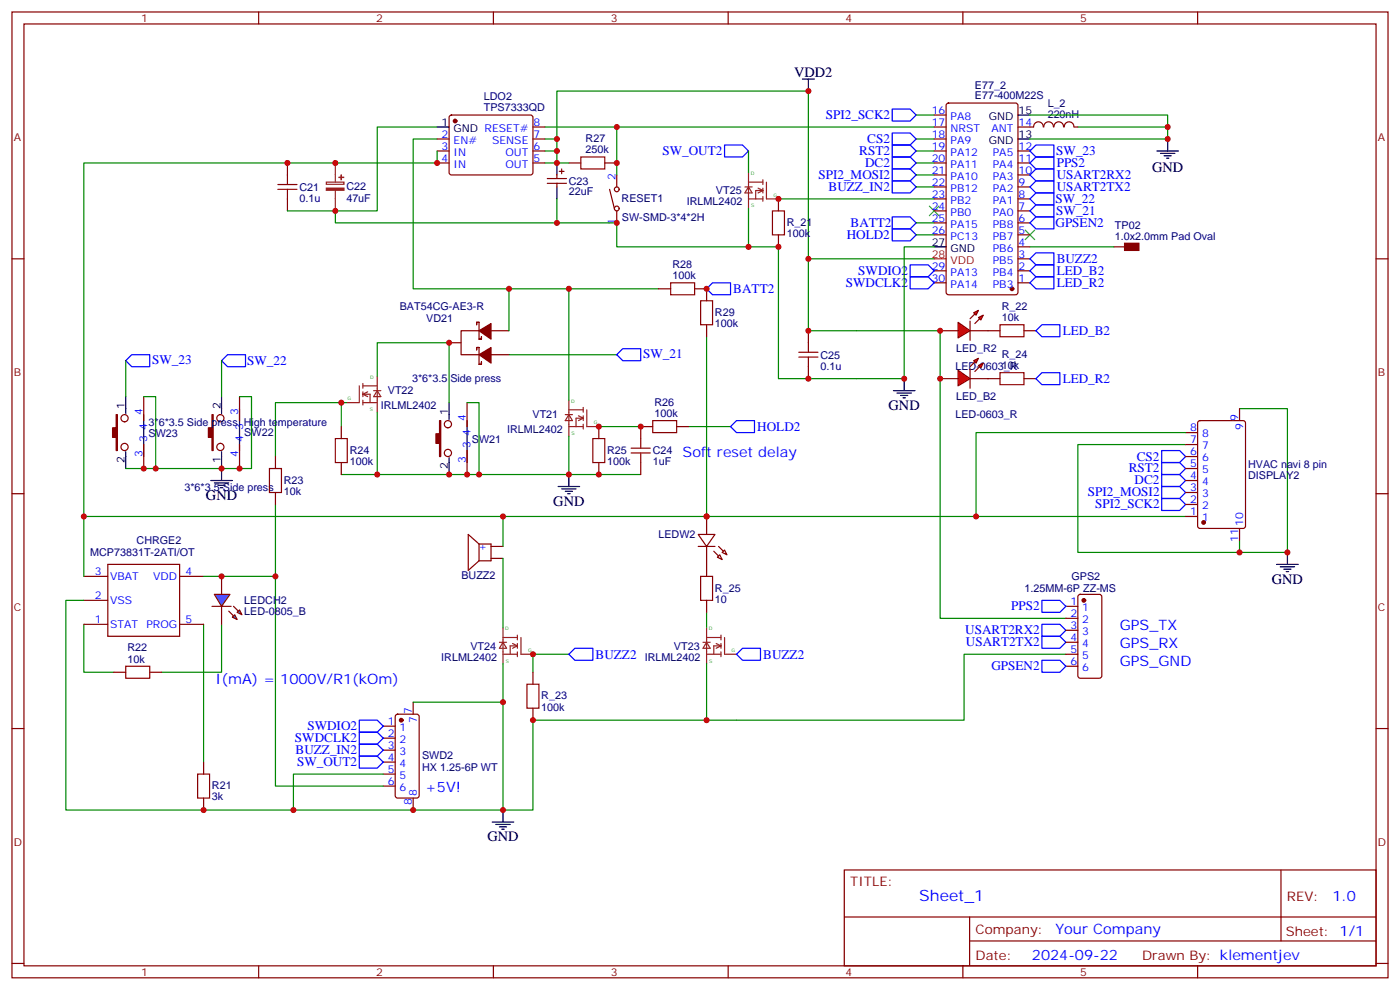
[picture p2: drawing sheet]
<svg xmlns="http://www.w3.org/2000/svg" width="412mm" height="292mm" viewBox="0 0 412 292" stroke-linecap="round" stroke-linejoin="round" font-family="sans-serif">
<g fill="none" stroke="#870000" stroke-width=".35">
<path d="M3.5 3.5h405.4v284.4h-405.4zM7.1 7.1h398.2v277.2h-398.2zM76.2 3.5v3.6M145.3 3.5v3.6M214.5 3.5v3.6M283.6 3.5v3.6M352.8 3.5v3.6M132.5 34.1l.5-.2h23.3l.5 .2 .2 .5-.1 16.5-.6 .4-23.6-.1-.4-.6v-16.2zM157 37.4h3.5M275.2 37.4h3.5M275.2 33.9h3.5M278.9 30.5l.5-.2h19.8l.6 .5 .1 55.3-.5 .6-20 .1-.7-.5v-55.3z"/>
<path d="M299.9 37.4h4.5M304.5 37.4a1.41 1.41 0 0 1 1.4-1.5 1.41 1.41 0 0 1 1.4 1.5M307.5 37.4a1.41 1.41 0 0 1 1.4-1.5 1.41 1.41 0 0 1 1.4 1.5M310.5 37.4a1.41 1.41 0 0 1 1.4-1.5 1.41 1.41 0 0 1 1.4 1.5M313.5 37.4a1.41 1.41 0 0 1 1.4-1.5 1.41 1.41 0 0 1 1.4 1.5M316.4 37.4h1.1M84.7 48v3.5M84.7 58.6v3.5M128.8 40.9h3.5M128.8 44.5h3.5M128.8 48h3.5M157 40.9h3.5"/>
<path d="M157 44.5h3.5M157 48h3.5M179.6 55.7l1.4 5.7M181.7 51.5v3.5M229.3 58.6v3.5M275.2 40.9h3.5M275.2 44.5h3.5M275.2 48h3.5M275.2 58.6h3.5M275.2 55h3.5M275.2 51.5h3.5M299.9 44.5h3.5"/>
<path d="M299.9 48h3.5M299.9 58.6h3.5M299.9 55h3.5M299.9 51.5h3.5M3.5 76.2h3.6M181.7 62.1v3.5M229.3 69.1v3.6M275.2 79.7h3.5M275.2 69.1h3.5M275.2 65.6h3.5M275.2 62.1h3.5M299.9 76.2h3.5"/>
<path d="M299.9 79.7h3.5M299.9 72.7h3.5M299.9 69.1h3.5M299.9 65.6h3.5M299.9 62.1h3.5M405.3 76.2h3.6M140.4 94.9h.7zM140.4 94.9v.7zM141.1 99.8h.7zM141.1 94.9v4.9M141.1 97.4h-5.3v7h5.3M141.8 99.1v.7z"/>
<path d="M144.6 97.4h5.3M194 85h3.6M204.6 85h3.5v3.5M208.1 95.6v3.5M238.1 97.4v3.5M275.2 83.3h3.5M291 97.4h3.6M299.9 83.3h3.5M301.6 97.4h3.6M42.3 116.8v7M70.6 116.8v7M132.3 100.9h3.5"/>
<path d="M137.6 118.5v7.1M140.4 102.3h.7zM140.4 102.3v.7zM141.1 107.2h.7zM141.1 102.3v4.9M141.8 106.5v.7zM144.6 104.4h5.3M238.1 107.9v3.6M42.3 130.9v7M70.6 130.9v7M81.1 134.4v3.5M100.5 125.6v3.5"/>
<path d="M100.5 136.2v3.5M137.6 132.6v7.1M176.4 125.6v3.5M176.4 136.2v3.5M188.7 136.2v3.5M192.3 125.6h-3.6v3.5M199.3 125.6h3.5M349.2 137.9h3.6M349.2 134.4h3.6M349.2 130.9h3.6M349.2 127.4h3.6M353 124l.5-.2h12.7l.6 .5 .1 30.6-.5 .6-12.9 .1-.7-.5v-30.6z"/>
<path d="M365.1 120.3v3.5M3.5 145.3h3.6M81.1 145v3.5M205.7 157.3h4.9l-2.5 3.6zM208.1 152v5.3M349.2 152h3.6M349.2 148.5h3.6M349.2 145h3.6M349.2 141.5h3.6M365.1 155.6v3.5M405.3 145.3h3.6M24.7 176.7h7"/>
<path d="M24.7 169.7h7M31.7 166.2h21.2v21.1h-21.2zM52.9 169.7h7.1M141.1 160.2l-3.2-2.9v10.6l3.2-2.8M141.1 160.2v4.9M141.1 160.2h3.5v4.9h-3.5M144.6 160.9h3.6M144.6 164.4h3.6M205.7 160.9h4.9M208.1 160.9v8.8M208.1 176.7v3.6M211.3 164l.7-.7 .7 1.4z"/>
<path d="M213.4 161.9l.7 1.4-1.4-.7zM314 178.5h3.5M317.7 175.2l.5-.2h5.6l.7 .4 .1 23.6-.5 .6-5.9 .1-.6-.5-.1-23.5zM24.7 183.8h7M52.9 183.8h7.1M157 197.9v3.5M314 182h3.5M314 185.6h3.5M314 189.1h3.5M314 192.6h3.5M314 196.1h3.5M3.5 214.5h3.6"/>
<path d="M112.9 213.8h3.5M112.9 217.3h3.5M116.7 210.5l.4-.2h5.7l.6 .4 .1 23.5-.5 .7h-5.9l-.6-.4-.1-23.5zM121.7 206.7v3.6M157 208.5v3.5M405.3 214.5h3.6M60 224.4v3.5M60 234.9v3.6M112.9 220.8h3.5M112.9 224.4h3.5M112.9 227.9h3.5M112.9 231.4h3.5"/>
<path d="M121.7 234.9v3.6M248.7 256.1h156.6v28.2h-156.6zM377.3 256.1v20.9M248.7 270h156.5M285.6 277h119.6M285.6 270v14.1M3.5 283.6h3.6M76.2 284.3v3.6M145.3 284.3v3.6M214.5 284.3v3.6M283.6 284.3v3.6M352.8 284.3v3.6"/>
<path d="M405.3 283.6h3.6"/>
<circle cx="181.7" cy="55.7" r=".71"/>
<circle cx="181.7" cy="61.4" r=".71"/>
<circle cx="36.7" cy="123.1" r="1.06"/>
<circle cx="36.7" cy="131.6" r="1.06"/>
<circle cx="64.9" cy="131.6" r="1.06"/>
<circle cx="64.9" cy="123.1" r="1.06"/>
<circle cx="131.9" cy="124.9" r="1.06"/>
<circle cx="131.9" cy="133.4" r="1.06"/>
</g>
<g fill="none" stroke="#008700" stroke-width=".35">
<path d="M128.8 37.4h-17.7v24.7h-26.4M160.5 37.4h21.2v14.1M181.7 37.4h93.5M269.9 33.9h5.3M303.4 33.9h40.6v7h-40.6M317.5 37.4h26.5M128.8 40.9h-7.1v44.1h28.2M128.8 44.5v3.5h-104.1v121.7M160.5 48h3.5v-21.2h74.1v49.4M160.5 44.5h3.5M160.5 40.9h3.5M164 58.6v7h17.7v7.1h38.8"/>
<path d="M164 48h3.6M220.5 44.5v6.3M229.3 58.6h45.9M269.9 48h5.3M269.9 44.5h5.3M269.9 40.9h5.3M269.9 51.5h5.3M269.9 55h5.3M220.5 61.4v11.3h8.8v38.8h37v-38.8h8.9M269.9 69.1h5.3M269.9 65.6h5.3M275.2 76.2h-37.1v21.2h38.8v84.6h37.1"/>
<path d="M149.9 97.4v-12.4h17.7v32.8M167.6 85h26.4M208.1 99.1v52.9M37 106.2v10.6M42.3 116.8h3.6v21.1M65.3 106.2v10.6M70.6 116.8h3.5v21.1h-37.1M100.5 118.5h1.8M111.1 110.8v-9.9h21.2v17.6M137.6 118.5h3.5v21.2h-30M149.9 104.4h31.8M100.5 125.6v-7.1h-19.4v15.9"/>
<path d="M111.1 121.4v18.3h-10.6M141.1 139.7h26.5M167.6 128.4v11.3h21.1M176.4 125.6h12.3M202.8 125.6h12.4M349.2 130.9h-31.7v31.7h47.6M365.1 120.3h14.1v42.3h-14.1v-3.5M24.7 152h324.5M81.1 148.5v21.2h-21.1M148.2 152v8.9M24.7 176.7h-5.3v61.8h128.8v-31.8h-26.5M81.1 169.7v61.7h31.8"/>
<path d="M24.7 183.8v14.1h8.8M60 183.8v40.6M65.3 183.8v14.1h-17.7M148.2 195.4v11.3M167.6 192.6h-10.6v5.3M208.1 180.3v4.6M314 192.6h-30v19.4h-75.9v-16.6M208.1 212h-51.1v26.5h-8.8M112.9 227.9h-26.5v10.6"/>
</g>
<g fill="none" stroke="#000" stroke-width=".35">
<path d="M128.8 37.4h3.5M236.4 23.3h3.5M238.1 23.3v3.5M299.9 33.9h3.5M299.9 40.9h3.5M340.8 44.5h6.3M341.8 45.2h4.3M342.9 45.9h2.1M343.6 46.6h.7M344 40.9v3.6M275.2 72.7h3.5M37 116.8v4.9"/>
<path d="M65.3 116.8v4.9M132.3 118.5v5M263.2 115h6.3M264.2 115.7h4.3M265.3 116.4h2.1M266 117.1h.7M266.3 111.5v3.5M37 133v4.9M42.3 122.1v12.3M65.3 133v8.5M70.6 120.3v12.3M132.3 134.8v4.9"/>
<path d="M137.6 123.8v12.4M167.6 139.7v3.5M62.1 141.5h6.3M63.1 142.2h4.3M64.2 142.9h2.1M64.9 143.6h.7M164.4 143.2h6.3M165.5 143.9h4.2M166.5 144.6h2.1M167.2 145.3h.7M376.1 166.2h6.3M377.1 166.9h4.3"/>
<path d="M378.2 167.6h2.1M378.9 168.3h.7M379.2 162.6v3.6M148.2 238.5v3.5M145 242h6.3M146 242.7h4.3M147.1 243.4h2.1M147.8 244.1h.7"/>
</g>
<g fill="none" stroke="#a10000" stroke-width=".35">
<path d="M81.8 55.7h5.7M81.8 54.3h5.7M84.7 51.5v2.8M84.7 55.7v2.9M227.5 62.1h3.6v7h-3.6zM197.6 83.3h7v3.5h-7zM206.4 88.5h3.5v7.1h-3.5zM294.6 95.6h7v3.5h-7zM235.3 105.1h5.6M235.3 103.7h5.6M238.1 100.9v2.8M238.1 105.1v2.8"/>
<path d="M79.4 137.9h3.5v7.1h-3.5zM98.8 129.1h3.5v7.1h-3.5zM174.6 129.1h3.6v7.1h-3.6zM185.9 133.3h5.7M185.9 131.9h5.7M188.7 129.1v2.8M188.7 133.3v2.9M192.3 123.8h7v3.6h-7zM206.4 169.7h3.5v7h-3.5zM155.2 201.4h3.5v7.1h-3.5zM58.2 227.9h3.5v7h-3.5z"/>
</g>
<g fill="#870000" stroke="#870000" stroke-width=".35">
<path d="M141.1 97.4l3.5-2.2v4.6z"/>
<path d="M141.1 104.4l3.5-2.1v4.6z"/>
<path d="M210.3 162.3l1.4 1.4z"/>
<path d="M211.7 160.9l1.4 1.4z"/>
<path d="M129.5 123.8h.3v10.6h-.3v-3.9h-1.1v-2.8h1.1z"/>
<path d="M62.4 122.1h.4v10.5h-.4v-3.8h-1v-2.9h1z"/>
<path d="M34.2 122.1h.4v10.5h-.4v-3.8h-1v-2.9h1z"/>
<circle cx="134.1" cy="35.6" r=".53"/>
<circle cx="298.1" cy="85" r=".53"/>
<circle cx="319.3" cy="176.7" r=".53"/>
<circle cx="118.2" cy="212" r=".53"/>
<circle cx="354.5" cy="153.8" r=".53"/>
</g>
<g fill="none" stroke="#00f" stroke-width=".35">
<path d="M262.8 32.1h5.3l1.8 1.8-1.8 1.7h-5.3zM262.8 39.2h5.3l1.8 1.7-1.8 1.8h-5.3zM213.4 42.7h5.3l1.8 1.8-1.8 1.7h-5.3zM262.8 49.7h5.3l1.8 1.8-1.8 1.8h-5.3zM262.8 42.7h5.3l1.8 1.8-1.8 1.7h-5.3zM262.8 46.2h5.3l1.8 1.8-1.8 1.7h-5.3zM262.8 53.3h5.3l1.8 1.7-1.8 1.8h-5.3zM303.4 51.5l1.8-1.8h5.2v3.6h-5.2zM303.4 55l1.8-1.7h5.2v3.5h-5.2zM303.4 44.5l1.8-1.8h5.2v3.5h-5.2zM303.4 48l1.8-1.8h5.2v3.5h-5.2zM262.8 63.9h5.3l1.8 1.7-1.8 1.8h-5.3z"/>
<path d="M262.8 67.4h5.3l1.8 1.7-1.8 1.8h-5.3zM268.1 78h5.3l1.8 1.7-1.8 1.8h-5.3zM208.1 85l1.8-1.7h5.3v3.5h-5.3zM268.1 81.5h5.3l1.8 1.8-1.8 1.7h-5.3zM37 106.2l1.8-1.8h5.3v3.5h-5.3zM65.3 106.2l1.7-1.8h5.3v3.5h-5.3zM181.7 104.4l1.7-1.7h5.3v3.5h-5.3zM215.2 125.6l1.8-1.8h5.2v3.6h-5.2zM342.2 132.6h5.3l1.7 1.8-1.7 1.8h-5.3zM342.2 136.2h5.3l1.7 1.7-1.7 1.8h-5.3zM342.2 139.7h5.3l1.7 1.8-1.7 1.7h-5.3zM342.2 143.2h5.3l1.7 1.8-1.7 1.8h-5.3z"/>
<path d="M342.2 146.8h5.3l1.7 1.7-1.7 1.8h-5.3zM306.9 176.7h5.3l1.8 1.8-1.8 1.8h-5.3zM169.3 190.9h5.3v3.5h-5.3l-1.7-1.8zM306.9 187.3h5.3l1.8 1.8-1.8 1.8h-5.3zM306.9 183.8h5.3l1.8 1.8-1.8 1.7h-5.3zM306.9 194.4h5.3l1.8 1.7-1.8 1.8h-5.3zM105.8 215.5h5.3l1.8 1.8-1.8 1.8h-5.3zM105.8 212h5.3l1.8 1.8-1.8 1.7h-5.3zM105.8 219.1h5.3l1.8 1.7-1.8 1.8h-5.3zM105.8 222.6h5.3l1.8 1.8-1.8 1.7h-5.3z"/>
</g>
<path d="M273.8 60.7l2.8 2.8M276.6 60.7l-2.8 2.8M302 67.7l2.8 2.9M304.8 67.7l-2.8 2.9" fill="none" stroke="#3c3" stroke-width=".35"/>
<path d="M275.2 76.2h3.5" fill="none" stroke="#f00" stroke-width=".35"/>
<g fill="none" stroke="#8c2424" stroke-width=".35">
<path d="M96.1 53.6h5.2v.7h-5.2zM98.8 48v5.6M98.8 56.1v6M219.4 55h2.1M220.5 53.6h4.2M220.5 50.8v10.6M220.5 58.6h4.2M220.5 55l1 1.8h-2.1zM223.3 55.4l1.4 .7M224.7 52.9v1.4M224.7 55.4v1.4M224.7 57.9v1.4"/>
<path d="M224.7 56.1h-2.1v2.5M224.7 56.1l-1.4 .7M225.8 53.6v5h3.5M105.8 113.6v4.9h-3.5M106.9 113.6h4.2M106.9 112.9v1.4M106.9 115.4v1.4M106.9 117.8v1.4M106.9 116.1h2.1v2.4M106.9 118.5h4.2M106.9 116.1l1.4 .7M108.3 115.4l-1.4 .7"/>
<path d="M110.1 115h2.1M111.1 110.8v10.6M111.1 115l1.1 1.8h-2.1zM167.6 117.8v10.6M171.8 119.9v1.5M166.5 122.1h2.1M167.6 120.7h4.2M167.6 125.6h4.2M167.6 122.1l1 1.7h-2.1zM170.4 122.4l1.4 .7M171.8 122.4v1.4M171.8 124.9v1.4"/>
<path d="M171.8 123.1h-2.1v2.5M171.8 123.1l-1.4 .7M172.9 120.7v4.9h3.5M147.1 189.1h2.1M148.2 187.7h4.2M148.2 192.6h4.2M148.2 189.1l1 1.8h-2.1zM148.2 184.9v10.5M151 189.4l1.4 .7M152.4 190.1h-2.1v2.5M152.4 187v1.4M152.4 189.4v1.5"/>
<path d="M152.4 191.9v1.4M152.4 190.1l-1.4 .8M153.5 187.7v4.9h3.5M207.1 189.1h2.1M208.1 187.7h4.3M208.1 184.9v10.5M208.1 192.6h4.3M208.1 189.1l1.1 1.8h-2.1zM211 189.4l1.4 .7M212.4 187v1.4M212.4 189.4v1.5M212.4 191.9v1.4"/>
<path d="M212.4 190.1h-2.1v2.5M212.4 190.1l-1.4 .8M213.4 187.7v4.9h3.6"/>
</g>
<g fill="#8c2424" stroke="#8c2424" stroke-width=".35">
<path d="M100.5 51.5v1.4z"/>
<path d="M99.8 52.2h1.4z"/>
<path d="M96.1 55.4h5.2v.6h-5.2z"/>
</g>
<path d="M63.1 175h4.6l-2.4 3.5z" fill="#09f" stroke="#870000" stroke-width=".35"/>
<path d="M62.4 178.5h5.7z" fill="#f00" stroke="#870000" stroke-width=".35"/>
<g fill="#870000" stroke="#870000" stroke-width=".35">
<path d="M68.8 178.5l1.4 1.4z"/>
<path d="M67.4 179.9l1.4 1.4z"/>
</g>
<g fill="#09f" stroke="#870000" stroke-width=".35">
<path d="M70.6 179.6l.7 1.4-1.5-.7z"/>
<path d="M68.4 181.7l.7-.7 .7 1.4z"/>
</g>
<path d="M65.3 169.7v5.3M65.3 178.5v5.3M33.5 197.9h3.5M44.1 197.9h3.5" fill="none" stroke="#870000" stroke-width=".35"/>
<path d="M37 196.1h7.1v3.6h-7.1z" fill="none" stroke="#a10000" stroke-width=".35"/>
<g fill="#f00" stroke="#870000" stroke-width=".35">
<path d="M282.2 94.9l3.6 2.5-3.6 2.1z"/>
<path d="M285.8 94.5v5.7z"/>
</g>
<g fill="#870000" stroke="#870000" stroke-width=".35">
<path d="M287.2 92.4l-1.4 1.4z"/>
<path d="M287.2 95.2l1.4-1.4z"/>
</g>
<g fill="#f00" stroke="#870000" stroke-width=".35">
<path d="M286.8 92.1l1.4-.7-.7 1.4z"/>
<path d="M288.2 93.5l1.4-.7-.7 1.4z"/>
</g>
<path d="M276.9 97.4h5.3M285.8 97.4h5.2" fill="none" stroke="#870000" stroke-width=".35"/>
<g fill="#f00" stroke="#870000" stroke-width=".35">
<path d="M282.2 109l3.6 2.5-3.6 2.1z"/>
<path d="M285.8 108.7v5.6z"/>
</g>
<g fill="#870000" stroke="#870000" stroke-width=".35">
<path d="M285.8 107.9l1.4-1.4z"/>
<path d="M288.6 107.9l-1.4 1.5z"/>
</g>
<g fill="#f00" stroke="#870000" stroke-width=".35">
<path d="M286.8 106.2l1.4-.7-.7 1.4z"/>
<path d="M288.2 107.6l1.4-.7-.7 1.4z"/>
</g>
<path d="M161.2 52.6h5.7M161.2 54h5.7M164 51.5v1.1M164 54v1M164.7 50.4h1.5M165.5 49.7v1.5M167.6 48h3.5M178.2 48h3.5M328.1 72.7h3.2M276.9 111.5h5.3M285.8 111.5h8.8M301.6 111.5h3.6" fill="none" stroke="#870000" stroke-width=".35"/>
<path d="M303.4 58.6l1.8-1.8h5.2v3.5h-5.2zM303.4 65.6l1.8-1.7h5.2v3.5h-5.2zM303.4 62.1l1.8-1.8h5.2v3.6h-5.2zM303.4 76.2l1.8-1.8h5.2v3.6h-5.2zM303.4 79.7l1.8-1.7h5.2v3.5h-5.2zM303.4 83.3l1.8-1.8h5.2v3.5h-5.2zM306.9 95.6h5.3v3.5h-5.3l-1.7-1.7zM306.9 109.7h5.3v3.5h-5.3l-1.7-1.7zM218.7 190.9h5.3v3.5h-5.3l-1.7-1.8z" fill="none" stroke="#00f" stroke-width=".35"/>
<path d="M171.1 46.2h7.1v3.5h-7.1zM294.6 109.7h7v3.5h-7z" fill="none" stroke="#a10000" stroke-width=".35"/>
<path d="M98.8 62.1v3.5h65.2M303.4 72.7h24.7M349.2 127.4h-61.7v24.6M148.2 164.4v20.5" fill="none" stroke="#008700" stroke-width=".35"/>
<path d="M331.3 71.6h4.2v2.1h-4.2z" fill="#870000" stroke="#870000" stroke-width=".35"/>
<path d="M164 48v3.5M164 55v3.6" fill="none" stroke="#000" stroke-width=".35"/>
<g fill="#c00">
<circle cx="365.1" cy="162.6" r=".88"/>
<circle cx="379.2" cy="162.6" r=".88"/>
<circle cx="238.1" cy="97.4" r=".88"/>
<circle cx="148.2" cy="152" r=".88"/>
<circle cx="24.7" cy="152" r=".88"/>
<circle cx="86.4" cy="238.5" r=".88"/>
<circle cx="148.2" cy="238.5" r=".88"/>
<circle cx="121.7" cy="238.5" r=".88"/>
<circle cx="148.2" cy="206.7" r=".88"/>
<circle cx="164" cy="44.4" r=".88"/>
<circle cx="164" cy="40.9" r=".88"/>
<circle cx="238.1" cy="26.8" r=".88"/>
<circle cx="238.1" cy="76.2" r=".88"/>
<circle cx="164" cy="48" r=".88"/>
<circle cx="98.8" cy="62.1" r=".88"/>
<circle cx="84.7" cy="48" r=".88"/>
<circle cx="98.8" cy="48" r=".88"/>
<circle cx="181.7" cy="37.4" r=".88"/>
<circle cx="128.8" cy="48" r=".88"/>
<circle cx="100.5" cy="118.5" r=".88"/>
<circle cx="149.9" cy="85" r=".88"/>
<circle cx="344" cy="37.4" r=".88"/>
<circle cx="208.1" cy="152" r=".88"/>
<circle cx="167.6" cy="139.7" r=".88"/>
<circle cx="344" cy="40.9" r=".88"/>
<circle cx="42.3" cy="137.9" r=".88"/>
<circle cx="65.3" cy="137.9" r=".88"/>
<circle cx="70.6" cy="137.9" r=".88"/>
<circle cx="137.6" cy="139.7" r=".88"/>
<circle cx="81.1" cy="169.7" r=".88"/>
<circle cx="45.9" cy="137.9" r=".88"/>
<circle cx="111.1" cy="139.7" r=".88"/>
<circle cx="132.3" cy="139.7" r=".88"/>
<circle cx="141.1" cy="139.7" r=".88"/>
<circle cx="266.3" cy="111.5" r=".88"/>
<circle cx="208.1" cy="212" r=".88"/>
<circle cx="60" cy="238.5" r=".88"/>
<circle cx="176.4" cy="125.6" r=".88"/>
<circle cx="176.4" cy="139.7" r=".88"/>
<circle cx="188.7" cy="125.6" r=".88"/>
<circle cx="157" cy="212" r=".88"/>
<circle cx="208.1" cy="85" r=".88"/>
<circle cx="229.3" cy="58.6" r=".88"/>
<circle cx="65.3" cy="169.7" r=".88"/>
<circle cx="276.9" cy="97.4" r=".88"/>
<circle cx="276.9" cy="111.5" r=".88"/>
<circle cx="157" cy="192.6" r=".88"/>
<circle cx="220.5" cy="72.7" r=".88"/>
<circle cx="181.7" cy="65.6" r=".88"/>
<circle cx="164" cy="65.6" r=".88"/>
<circle cx="238.1" cy="111.5" r=".88"/>
<circle cx="229.3" cy="72.7" r=".88"/>
<circle cx="287.5" cy="152" r=".88"/>
<circle cx="167.6" cy="85" r=".88"/>
<circle cx="132.3" cy="100.9" r=".88"/>
<circle cx="181.7" cy="48" r=".88"/>
</g>
<text font-size="4.6" fill="#00f" x="270.8" y="265.1">Sheet_1</text>
<g font-size="4.2">
<text x="233.9" y="22.6">VDD2</text>
<text x="339.4" y="50.5">GND</text>
<text x="261.8" y="120.7">GND</text>
<text x="60.7" y="147.1">GND</text>
<text x="163" y="148.9">GND</text>
<text x="374.6" y="171.8">GND</text>
<text x="143.6" y="247.6">GND</text>
</g>
<g font-size="4.2" fill="#00f">
<text x="201.1" y="134.4">Soft reset delay</text>
<text x="329.8" y="185.6">GPS_TX</text>
<text x="329.8" y="190.9">GPS_RX</text>
<text x="329.8" y="196.1">GPS_GND</text>
<text x="63.5" y="201.4">I(mA) = 1000V/R1(kOm)</text>
<text x="125.2" y="233.2">+5V!</text>
<text x="392.5" y="265.4">1.0</text>
<text x="310.9" y="274.9">Your Company</text>
<text x="304" y="282.7">2024-09-22</text>
</g>
<g font-size="3.9" fill="#00f">
<text x="243.3" y="35">SPI2_SCK2</text>
<text x="195.1" y="45.6">SW_OUT2</text>
<text x="253.1" y="45.6">RST2</text>
<text x="255.5" y="42.1">CS2</text>
<text x="311.1" y="45.6">SW_23</text>
<text x="241.1" y="52.7">SPI2_MOSI2</text>
<text x="254.8" y="49.1">DC2</text>
<text x="311.3" y="52.8">USART2RX2</text>
<text x="311.3" y="49.3">PPS2</text>
<text x="244.1" y="56.2">BUZZ_IN2</text>
<text x="310.9" y="59.9">SW_22</text>
<text x="311.3" y="56.3">USART2TX2</text>
<text x="311.1" y="63.2">SW_21</text>
<text x="249.4" y="70.3">HOLD2</text>
<text x="250.5" y="66.8">BATT2</text>
<text x="310.9" y="66.9">GPSEN2</text>
<text x="311.3" y="77.5">BUZZ2</text>
<text x="252.8" y="80.9">SWDIO2</text>
<text x="311.3" y="81">LED_B2</text>
<text x="216" y="86.3">BATT2</text>
<text x="249.2" y="84.4">SWDCLK2</text>
<text x="311.3" y="84.6">LED_R2</text>
<text x="313" y="98.7">LED_B2</text>
<text x="44.8" y="107.3">SW_23</text>
<text x="72.8" y="107.5">SW_22</text>
<text x="189.4" y="105.5">SW_21</text>
<text x="313" y="112.8">LED_R2</text>
<text x="223.1" y="126.9">HOLD2</text>
<text x="334.9" y="135.6">CS2</text>
<text x="332.5" y="139.1">RST2</text>
<text x="334.2" y="142.6">DC2</text>
<text x="320.5" y="146.2">SPI2_MOSI2</text>
<text x="322.6" y="149.7">SPI2_SCK2</text>
<text x="297.9" y="179.7">PPS2</text>
<text x="284.3" y="186.7">USART2RX2</text>
<text x="284.5" y="190.3">USART2TX2</text>
<text x="175.5" y="193.9">BUZZ2</text>
<text x="224.8" y="193.9">BUZZ2</text>
<text x="292" y="197.3">GPSEN2</text>
<text x="90.5" y="214.9">SWDIO2</text>
<text x="86.9" y="218.5">SWDCLK2</text>
<text x="87.1" y="222">BUZZ_IN2</text>
<text x="87.5" y="225.5">SW_OUT2</text>
</g>
<g font-size="3.9" fill="#800">
<text x="250.5" y="260.7">TITLE:</text>
<text x="379.1" y="265.4">REV:</text>
<text x="287.4" y="274.9">Company:</text>
<text x="378.7" y="275.5">Sheet: 1/1</text>
<text x="287.4" y="282.6">Date:</text>
<text x="336.4" y="282.7">Drawn By: klementjev</text>
</g>
<g font-size="3.2" fill="#800">
<text x="41.6" y="6.5">1</text>
<text x="110.8" y="6.5">2</text>
<text x="179.9" y="6.5">3</text>
<text x="249.1" y="6.5">4</text>
<text x="318.2" y="6.5">5</text>
<text x="4.1" y="41.6">A</text>
<text x="405.9" y="41.6">A</text>
<text x="4.1" y="110.8">B</text>
<text x="405.9" y="110.8">B</text>
<text x="4.1" y="179.9">C</text>
<text x="405.9" y="179.9">C</text>
<text x="4.1" y="249.1">D</text>
<text x="405.9" y="249.1">D</text>
<text x="41.6" y="287.3">1</text>
<text x="110.8" y="287.3">2</text>
<text x="179.9" y="287.3">3</text>
<text x="249.1" y="287.3">4</text>
<text x="318.2" y="287.3">5</text>
</g>
<g font-size="3.2" fill="#000080">
<text x="142.5" y="29.5">LDO2</text>
<text x="287.2" y="29.3">E77-400M22S</text>
<text x="287.2" y="26.1">E77_2</text>
<text x="142.5" y="32.8">TPS7333QD</text>
<text x="308.6" y="34.8">220nH</text>
<text x="308.6" y="31.5">L_2</text>
<text x="172.5" y="41.9">R27</text>
<text x="172.5" y="45.2">250k</text>
<text x="88.2" y="59.4">0.1u</text>
<text x="88.2" y="56.2">C21</text>
<text x="102" y="59.4">47uF</text>
<text x="102" y="56">C22</text>
<text x="167.6" y="57.6">22uF</text>
<text x="167.6" y="54.4">C23</text>
<text x="183.1" y="59.5">RESET1</text>
<text x="210.9" y="57.2">VT25</text>
<text x="183.2" y="65">SW-SMD-3*4*2H</text>
<text x="202.3" y="60.5">IRLML2402</text>
<text x="231.8" y="69.8">100k</text>
<text x="231.8" y="66.5">R_21</text>
<text x="328.4" y="70.6">1.0x2.0mm Pad Oval</text>
<text x="328.4" y="67.3">TP02</text>
<text x="198.1" y="82.2">100k</text>
<text x="198.1" y="78.8">R28</text>
<text x="117.8" y="91.2">BAT54CG-AE3-R</text>
<text x="125.6" y="94.7">VD21</text>
<text x="210.6" y="93">R29</text>
<text x="295.1" y="94.5">10k</text>
<text x="295.1" y="91.2">R_22</text>
<text x="210.6" y="96.3">100k</text>
<text x="241.7" y="105.6">C25</text>
<text x="281.6" y="103.7">LED_R2</text>
<text x="295.1" y="105.3">R_24</text>
<text x="121.4" y="112.5">3*6*3.5 Side press</text>
<text x="241.7" y="108.8">0.1u</text>
<text x="281.4" y="109">LED-0603_R</text>
<text x="295.1" y="108.7">10k</text>
<text x="114.2" y="116">VT22</text>
<text x="192.8" y="119.4">R26</text>
<text x="281.6" y="117.9">LED_B2</text>
<text x="43.7" y="125.5">3*6*3.5 Side press High temperature</text>
<text x="112.2" y="120.3">IRLML2402</text>
<text x="156.9" y="123.1">VT21</text>
<text x="192.8" y="122.8">100k</text>
<text x="281.4" y="123.2">LED-0603_R</text>
<text x="43.7" y="128.7">SW23</text>
<text x="72" y="128.5">SW22</text>
<text x="139" y="130.4">SW21</text>
<text x="149.4" y="127.5">IRLML2402</text>
<text x="103" y="136.9">100k</text>
<text x="103" y="133.5">R24</text>
<text x="178.9" y="136.9">100k</text>
<text x="178.9" y="133.5">R25</text>
<text x="192.3" y="137">1uF</text>
<text x="192.3" y="133.8">C24</text>
<text x="367.6" y="137.8">HVAC navi 8 pin</text>
<text x="83.6" y="142.3">R23</text>
<text x="367.6" y="141">DISPLAY2</text>
<text x="54.3" y="144.7">3*6*3.5 Side press</text>
<text x="83.6" y="145.7">10k</text>
<text x="40.2" y="160.2">CHRGE2</text>
<text x="194" y="158.3">LEDW2</text>
<text x="26.5" y="163.8">MCP73831T-2ATI/OT</text>
<text x="135.9" y="170.6">BUZZ2</text>
<text x="315.6" y="170.7">GPS2</text>
<text x="72" y="177.7">LEDCH2</text>
<text x="210.6" y="177.6">10</text>
<text x="210.6" y="174.2">R_25</text>
<text x="301.8" y="174.2">1.25MM-6P ZZ-MS</text>
<text x="72" y="181.1">LED-0805_B</text>
<text x="37.5" y="191.7">R22</text>
<text x="138.6" y="191.3">VT24</text>
<text x="198.5" y="191.3">VT23</text>
<text x="37.5" y="195.1">10k</text>
<text x="130" y="194.5">IRLML2402</text>
<text x="190" y="194.5">IRLML2402</text>
<text x="159.5" y="209.2">100k</text>
<text x="159.5" y="205.8">R_23</text>
<text x="124.4" y="226.9">HX 1.25-6P WT</text>
<text x="124.4" y="223.6">SWD2</text>
<text x="62.4" y="232.3">R21</text>
<text x="62.4" y="235.7">3k</text>
</g>
<g font-size="3.2" fill="#00f">
<text x="274.5" y="33.5">16</text>
<text x="280" y="35.3">PA8</text>
<text x="130.1" y="40.6">2</text>
<text x="157.2" y="40.6">7</text>
<text x="157.2" y="37">8</text>
<text x="274.5" y="37">17</text>
<text x="274.5" y="40.6">18</text>
<text x="280" y="38.8">NRST</text>
<text x="292.1" y="38.8">ANT</text>
<text x="300" y="37">14</text>
<text x="130.1" y="44.1">3</text>
<text x="130.1" y="47.6">4</text>
<text x="133.6" y="42.3">EN#</text>
<text x="133.6" y="45.9">IN</text>
<text x="145" y="42.3">SENSE</text>
<text x="148.9" y="45.9">OUT</text>
<text x="157.2" y="47.6">5</text>
<text x="157.2" y="44.1">6</text>
<text x="274.5" y="44.1">19</text>
<text x="274.5" y="47.6">20</text>
<text x="280" y="42.3">PA9</text>
<text x="280" y="45.9">PA12</text>
<text x="292.5" y="45.9">PA5</text>
<text x="300" y="47.6">11</text>
<text x="300" y="44.1">12</text>
<text x="133.6" y="49.4">IN</text>
<text x="148.9" y="49.4">OUT</text>
<text x="181.3" y="52.9" transform="rotate(-90 181.3 52.9)">2</text>
<text x="274.5" y="51.2">21</text>
<text x="280" y="49.4">PA11</text>
<text x="280" y="52.9">PA10</text>
<text x="292.5" y="52.9">PA3</text>
<text x="292.5" y="49.4">PA4</text>
<text x="300" y="51.2">10</text>
<text x="274.5" y="54.7">22</text>
<text x="274.5" y="58.2">23</text>
<text x="280" y="56.4">PB12</text>
<text x="280" y="60">PB2</text>
<text x="292.5" y="60">PA1</text>
<text x="292.5" y="56.4">PA2</text>
<text x="300" y="58.2">8</text>
<text x="300" y="54.7">9</text>
<text x="274.5" y="61.7">24</text>
<text x="274.5" y="65.3">25</text>
<text x="280" y="63.5">PB0</text>
<text x="292.5" y="63.5">PA0</text>
<text x="300" y="65.3">6</text>
<text x="300" y="61.7">7</text>
<text x="181.3" y="66.2" transform="rotate(-90 181.3 66.2)">1</text>
<text x="274.5" y="68.8">26</text>
<text x="280" y="67">PA15</text>
<text x="280" y="70.6">PC13</text>
<text x="292.4" y="70.6">PB7</text>
<text x="292.4" y="67">PB8</text>
<text x="300" y="68.8">5</text>
<text x="292.4" y="77.6">PB5</text>
<text x="292.4" y="74.1">PB6</text>
<text x="300" y="75.8">3</text>
<text x="300" y="72.3">4</text>
<text x="274.5" y="79.4">29</text>
<text x="274.5" y="82.9">30</text>
<text x="280" y="81.1">PA13</text>
<text x="292.4" y="81.1">PB4</text>
<text x="300" y="82.9">1</text>
<text x="300" y="79.4">2</text>
<text x="280" y="84.7">PA14</text>
<text x="292.4" y="84.7">PB3</text>
<text x="42" y="122.1" transform="rotate(-90 42 122.1)">4</text>
<text x="70.2" y="122.1" transform="rotate(-90 70.2 122.1)">3</text>
<text x="137.2" y="123.8" transform="rotate(-90 137.2 123.8)">4</text>
<text x="364.8" y="123.8" transform="rotate(-90 364.8 123.8)">9</text>
<text x="43.4" y="130.2" transform="rotate(-90 43.4 130.2)">3</text>
<text x="43.4" y="126.5" transform="rotate(-90 43.4 126.5)">4</text>
<text x="71.6" y="130.2" transform="rotate(-90 71.6 130.2)">4</text>
<text x="71.6" y="126.5" transform="rotate(-90 71.6 126.5)">3</text>
<text x="138.6" y="131.9" transform="rotate(-90 138.6 131.9)">3</text>
<text x="138.6" y="128.3" transform="rotate(-90 138.6 128.3)">4</text>
<text x="350.6" y="130.5">7</text>
<text x="350.6" y="127">8</text>
<text x="354.1" y="128.8">8</text>
<text x="366.2" y="126.5" transform="rotate(-90 366.2 126.5)">9</text>
<text x="42" y="134.7" transform="rotate(-90 42 134.7)">3</text>
<text x="70.2" y="134.7" transform="rotate(-90 70.2 134.7)">4</text>
<text x="137.2" y="136.4" transform="rotate(-90 137.2 136.4)">3</text>
<text x="350.6" y="137.6">5</text>
<text x="350.6" y="134.1">6</text>
<text x="354.1" y="135.8">6</text>
<text x="354.1" y="132.3">7</text>
<text x="350.6" y="141.1">4</text>
<text x="354.1" y="142.9">4</text>
<text x="354.1" y="139.3">5</text>
<text x="350.6" y="148.2">2</text>
<text x="350.6" y="144.6">3</text>
<text x="354.1" y="149.9">2</text>
<text x="354.1" y="146.4">3</text>
<text x="350.6" y="151.7">1</text>
<text x="354.1" y="153.5">1</text>
<text x="366.2" y="154.9" transform="rotate(-90 366.2 154.9)">10</text>
<text x="141" y="161.9">+</text>
<text x="364.8" y="159.6" transform="rotate(-90 364.8 159.6)">11</text>
<text x="28" y="169.3">3</text>
<text x="32.5" y="170.7">VBAT</text>
<text x="45.2" y="170.7">VDD</text>
<text x="54.7" y="169.3">4</text>
<text x="28" y="176.4">2</text>
<text x="32.5" y="177.8">VSS</text>
<text x="315.3" y="178.2">1</text>
<text x="318.8" y="179.9">1</text>
<text x="28" y="183.4">1</text>
<text x="32.5" y="184.9">STAT</text>
<text x="43.1" y="184.9">PROG</text>
<text x="54.7" y="183.4">5</text>
<text x="315.3" y="181.7">2</text>
<text x="315.3" y="185.2">3</text>
<text x="318.8" y="183.4">2</text>
<text x="315.3" y="188.7">4</text>
<text x="318.8" y="187">3</text>
<text x="318.8" y="190.5">4</text>
<text x="315.3" y="192.3">5</text>
<text x="315.3" y="195.8">6</text>
<text x="318.8" y="194">5</text>
<text x="318.8" y="197.6">6</text>
<text x="114.2" y="213.4">1</text>
<text x="117.7" y="215.2">1</text>
<text x="121.4" y="210.3" transform="rotate(-90 121.4 210.3)">7</text>
<text x="122.8" y="213" transform="rotate(-90 122.8 213)">7</text>
<text x="114.2" y="217">2</text>
<text x="114.2" y="220.5">3</text>
<text x="117.7" y="218.7">2</text>
<text x="114.2" y="224">4</text>
<text x="114.2" y="227.5">5</text>
<text x="117.7" y="222.2">3</text>
<text x="117.7" y="225.8">4</text>
<text x="114.2" y="231.1">6</text>
<text x="117.7" y="229.3">5</text>
<text x="117.7" y="232.8">6</text>
<text x="121.4" y="237" transform="rotate(-90 121.4 237)">8</text>
<text x="122.8" y="234.2" transform="rotate(-90 122.8 234.2)">8</text>
</g>
<g font-size="3.2">
<text x="291.3" y="35.3">GND</text>
<text x="300" y="33.5">15</text>
<text x="130.1" y="37">1</text>
<text x="133.6" y="38.8">GND RESET#</text>
<text x="300" y="40.6">13</text>
<text x="291.3" y="42.3">GND</text>
<text x="274.5" y="72.3">27</text>
<text x="280" y="74.1">GND</text>
<text x="36.7" y="120.3" transform="rotate(-90 36.7 120.3)">1</text>
<text x="64.9" y="120.3" transform="rotate(-90 64.9 120.3)">2</text>
<text x="131.9" y="122.1" transform="rotate(-90 131.9 122.1)">1</text>
<text x="36.7" y="136.4" transform="rotate(-90 36.7 136.4)">2</text>
<text x="64.9" y="136.4" transform="rotate(-90 64.9 136.4)">1</text>
<text x="131.9" y="138.2" transform="rotate(-90 131.9 138.2)">2</text>
</g>
<g font-size="3.2" fill="#f00">
<text x="274.5" y="75.8">28</text>
<text x="280" y="77.6">VDD</text>
</g>
<g font-size="1.4" fill="#238d23">
<text x="221.2" y="51.5">D</text>
<text x="227.9" y="57.9">G</text>
<text x="221.3" y="61">S</text>
<text x="109" y="111.5">D</text>
<text x="102.3" y="117.8">G</text>
<text x="168.2" y="118.5">D</text>
<text x="109" y="121">S</text>
<text x="174.9" y="124.9">G</text>
<text x="168.4" y="128.1">S</text>
<text x="148.8" y="185.6">D</text>
<text x="208.8" y="185.6">D</text>
<text x="155.5" y="191.9">G</text>
<text x="215.5" y="191.9">G</text>
<text x="149" y="195.1">S</text>
<text x="208.9" y="195.1">S</text>
</g>
</svg>
